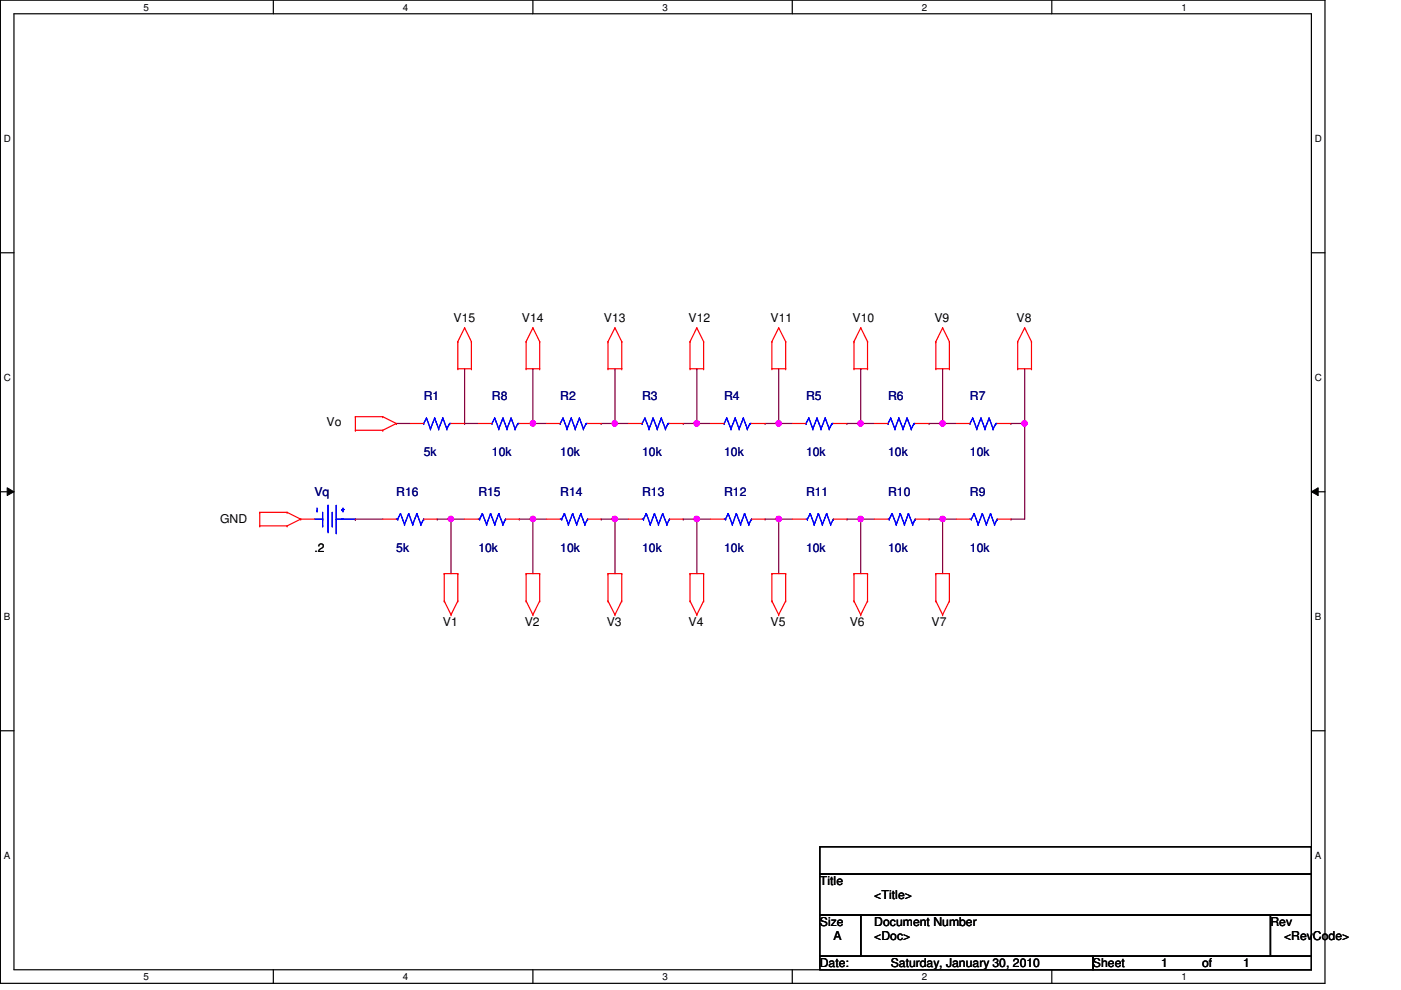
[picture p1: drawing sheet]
<svg xmlns="http://www.w3.org/2000/svg" width="297mm" height="210mm" viewBox="0 0 297 210" stroke-linecap="round" stroke-linejoin="round" font-family="sans-serif">
<path d="M.1 0h280.8v208.5h-280.8zM3 2.9h275v202.7h-275z" fill="none" stroke="#000" stroke-width=".25"/>
<g fill="#fff">
<path d="M30.4 .3h1.2v2.4h-1.2z"/>
<path d="M30.4 205.9h1.2v2.3h-1.2z"/>
</g>
<path d="M58 0v2.9M58 205.6v2.9" fill="none" stroke="#000" stroke-width=".25"/>
<g fill="#fff">
<path d="M85.4 .3h1.2v2.4h-1.2z"/>
<path d="M85.4 205.9h1.2v2.3h-1.2z"/>
</g>
<path d="M113 0v2.9M113 205.6v2.9" fill="none" stroke="#000" stroke-width=".25"/>
<g fill="#fff">
<path d="M140.5 .3h1.1v2.4h-1.1z"/>
<path d="M140.5 205.9h1.1v2.3h-1.1z"/>
</g>
<path d="M168 0v2.9M168 205.6v2.9" fill="none" stroke="#000" stroke-width=".25"/>
<g fill="#fff">
<path d="M195.4 .3h1.2v2.4h-1.2z"/>
<path d="M195.4 205.9h1.2v2.3h-1.2z"/>
</g>
<path d="M223 0v2.9M223 205.6v2.9" fill="none" stroke="#000" stroke-width=".25"/>
<g fill="#fff">
<path d="M250.5 .3h1.1v2.4h-1.1z"/>
<path d="M250.5 205.9h1.1v2.3h-1.1z"/>
<path d="M.8 28.2h1.5v2.4h-1.5z"/>
<path d="M278.8 28.2h1.4v2.4h-1.4z"/>
<path d="M.8 78.9h1.5v2.3h-1.5z"/>
<path d="M278.8 78.9h1.4v2.3h-1.4z"/>
</g>
<path d="M.1 53.6h2.9M278 53.6h2.9" fill="none" stroke="#000" stroke-width=".25"/>
<g fill="#fff">
<path d="M.8 129.6h1.4v2.3h-1.4z"/>
<path d="M278.8 129.6h1.3v2.3h-1.3z"/>
</g>
<path d="M.1 104.3h2.9M278 104.3h2.9" fill="none" stroke="#000" stroke-width=".25"/>
<path d="M1.5 103.4l1.5 .9-1.5 .8zM278 104.3l1.5-.9v1.7z" fill="#000"/>
<path d="M1.5 103.4l1.5 .9-1.5 .8zM278 104.3l1.5-.9v1.7z" fill="none" stroke="#000" stroke-width=".21"/>
<g fill="#fff">
<path d="M.8 180.3h1.4v2.3h-1.4z"/>
<path d="M278.8 180.3h1.3v2.3h-1.3z"/>
</g>
<path d="M.1 154.9h2.9M278 154.9h2.9" fill="none" stroke="#000" stroke-width=".25"/>
<path d="M113 89.8h.1M113 89.8h2.9M130.4 89.8h.1M130.4 89.8h2.9" fill="none" stroke="#800040" stroke-width=".25"/>
<circle cx="130.3" cy="89.8" r=".56" fill="#f0f"/>
<circle cx="130.3" cy="89.8" r=".56" fill="none" stroke="#f0f" stroke-width=".25"/>
<path d="M147.7 89.8h.1M147.7 89.8h2.9" fill="none" stroke="#800040" stroke-width=".25"/>
<circle cx="147.7" cy="89.8" r=".57" fill="#f0f"/>
<circle cx="147.7" cy="89.8" r=".57" fill="none" stroke="#f0f" stroke-width=".25"/>
<path d="M165.1 89.8h.1M165.1 89.8h2.9M182.5 89.8h.1M182.5 89.8h2.9" fill="none" stroke="#800040" stroke-width=".25"/>
<circle cx="182.4" cy="89.8" r=".56" fill="#f0f"/>
<circle cx="182.4" cy="89.8" r=".56" fill="none" stroke="#f0f" stroke-width=".25"/>
<path d="M199.9 89.8h.1M199.9 89.8h2.9" fill="none" stroke="#800040" stroke-width=".25"/>
<circle cx="199.8" cy="89.8" r=".56" fill="#f0f"/>
<circle cx="199.8" cy="89.8" r=".56" fill="none" stroke="#f0f" stroke-width=".25"/>
<path d="M113 78.2h.1M113 78.2v11.6" fill="none" stroke="#800040" stroke-width=".25"/>
<circle cx="113" cy="89.8" r=".56" fill="#f0f"/>
<circle cx="113" cy="89.8" r=".56" fill="none" stroke="#f0f" stroke-width=".25"/>
<path d="M130.4 78.2h.1M130.4 78.2v11.6M147.7 78.2h.1M147.7 78.2v11.6M165.1 78.2h.1M165.1 78.2v11.6" fill="none" stroke="#800040" stroke-width=".25"/>
<circle cx="165.1" cy="89.8" r=".56" fill="#f0f"/>
<circle cx="165.1" cy="89.8" r=".56" fill="none" stroke="#f0f" stroke-width=".25"/>
<g fill="none" stroke="#800040" stroke-width=".25">
<path d="M182.5 78.2h.1M182.5 78.2v11.6h-2.9M199.9 78.2h.1M199.9 78.2v11.6h-2.9M84 89.8h.1M84 89.8h2.9M127.5 89.8h.1M127.5 89.8h2.9M144.9 89.8h.1M144.9 89.8h2.8M162.2 89.8h.1M162.2 89.8h2.9"/>
<path d="M179.6 89.8h.1M197 89.8h.1M214.3 89.8h.1M214.3 89.8h3M147.7 110.1h.1M147.7 110.1h2.9M165.1 110.1h.1M165.1 110.1h2.9M182.5 110.1h.1M182.5 110.1h2.9"/>
</g>
<circle cx="147.7" cy="110" r=".56" fill="#f0f"/>
<circle cx="147.7" cy="110" r=".56" fill="none" stroke="#f0f" stroke-width=".25"/>
<path d="M130.4 110.1h.1M130.4 110.1h2.9" fill="none" stroke="#800040" stroke-width=".25"/>
<circle cx="130.3" cy="110" r=".56" fill="#f0f"/>
<circle cx="130.3" cy="110" r=".56" fill="none" stroke="#f0f" stroke-width=".25"/>
<path d="M113 110.1h.1M113 110.1h2.9" fill="none" stroke="#800040" stroke-width=".25"/>
<circle cx="113" cy="110" r=".56" fill="#f0f"/>
<circle cx="113" cy="110" r=".56" fill="none" stroke="#f0f" stroke-width=".25"/>
<path d="M95.6 110.1h.1M95.6 110.1h2.9" fill="none" stroke="#800040" stroke-width=".25"/>
<circle cx="95.6" cy="110" r=".56" fill="#f0f"/>
<circle cx="95.6" cy="110" r=".56" fill="none" stroke="#f0f" stroke-width=".25"/>
<path d="M182.5 110.1h.1M182.5 110.1v11.5" fill="none" stroke="#800040" stroke-width=".25"/>
<circle cx="182.4" cy="110" r=".56" fill="#f0f"/>
<circle cx="182.4" cy="110" r=".56" fill="none" stroke="#f0f" stroke-width=".25"/>
<path d="M165.1 110.1h.1M165.1 110.1v11.5" fill="none" stroke="#800040" stroke-width=".25"/>
<circle cx="165.1" cy="110" r=".56" fill="#f0f"/>
<circle cx="165.1" cy="110" r=".56" fill="none" stroke="#f0f" stroke-width=".25"/>
<path d="M95.6 110.1h.1M95.6 110.1v11.5M113 110.1h.1M113 110.1v11.5M130.4 110.1h.1M130.4 110.1v11.5M147.7 110.1h.1M147.7 110.1v11.5M179.6 110.1h.1M179.6 110.1h2.9M199.9 110.1h.1M199.9 110.1h2.9" fill="none" stroke="#800040" stroke-width=".25"/>
<circle cx="199.8" cy="110" r=".56" fill="#f0f"/>
<circle cx="199.8" cy="110" r=".56" fill="none" stroke="#f0f" stroke-width=".25"/>
<g fill="none" stroke="#800040" stroke-width=".25">
<path d="M98.5 78.2h.1M98.5 78.2v11.6M217.3 78.2h.1M217.3 78.2v31.9h-3M98.5 89.8h.1M98.5 89.8h2.9M217.3 89.8h.1M75.3 110.1h.1M75.3 110.1h5.8M92.7 110.1h.1M92.7 110.1h2.9M110.1 110.1h.1"/>
<path d="M110.1 110.1h2.9M127.5 110.1h.1M127.5 110.1h2.9M144.9 110.1h.1M144.9 110.1h2.8M162.2 110.1h.1M162.2 110.1h2.9M197 110.1h.1M197 110.1h2.9M199.9 110.1h.1M199.9 110.1v11.5M214.3 110.1h.1"/>
</g>
<circle cx="217.2" cy="89.8" r=".56" fill="#f0f"/>
<circle cx="217.2" cy="89.8" r=".56" fill="none" stroke="#f0f" stroke-width=".25"/>
<g fill="none" stroke="#f00" stroke-width=".25">
<path d="M97.1 72.4h.1M97.1 78.2h.1M97.1 78.2h2.8M97.1 72.4v5.8M98.5 69.5h.1M98.5 69.5l-1.4 2.9M98.5 69.5l1.4 2.9M99.9 72.4h.1M99.9 78.2h.1M99.9 72.4v5.8M111.5 72.4h.1M111.5 78.2h.1"/>
<path d="M111.5 72.4v5.8M111.5 78.2h2.9M113 69.5h.1M113 69.5l-1.5 2.9M113 69.5l1.4 2.9M114.4 72.4h.1M114.4 78.2h.1M114.4 72.4v5.8M128.9 72.4h.1M128.9 78.2h.1M128.9 78.2h2.9M128.9 72.4v5.8"/>
<path d="M130.4 69.5h.1M130.4 69.5l-1.5 2.9M130.4 69.5l1.4 2.9M131.8 72.4h.1M131.8 78.2h.1M131.8 72.4v5.8M146.3 72.4h.1M146.3 78.2h.1M146.3 78.2h2.9M146.3 72.4v5.8M147.7 69.5h.1M147.7 69.5l-1.4 2.9"/>
<path d="M147.7 69.5l1.5 2.9M149.2 72.4h.1M149.2 78.2h.1M149.2 72.4v5.8M163.7 72.4h.1M163.7 78.2h.1M163.7 78.2h2.9M163.7 72.4v5.8M165.1 69.5h.1M165.1 69.5l-1.4 2.9M165.1 69.5l1.5 2.9M166.6 72.4h.1"/>
<path d="M166.6 78.2h.1M166.6 72.4v5.8M181.1 72.4h.1M181.1 78.2h.1M181.1 78.2h2.8M181.1 72.4v5.8M182.5 69.5h.1M182.5 69.5l-1.4 2.9M182.5 69.5l1.4 2.9M183.9 72.4h.1M183.9 78.2h.1M183.9 72.4v5.8"/>
<path d="M198.4 72.4h.1M198.4 78.2h.1M198.4 78.2h2.9M198.4 72.4v5.8M199.9 69.5h.1M199.9 69.5l-1.5 2.9M199.9 69.5l1.4 2.9M201.3 72.4h.1M201.3 78.2h.1M201.3 72.4v5.8M215.8 72.4h.1M215.8 78.2h.1"/>
<path d="M215.8 78.2h2.9M215.8 72.4v5.8M217.3 69.5h.1M217.3 69.5l-1.5 2.9M217.3 69.5l1.4 2.9M218.7 72.4h.1M218.7 78.2h.1M218.7 72.4v5.8M75.3 91.2h.1M75.3 88.3h.1M75.3 88.3h5.8M75.3 91.2h5.8"/>
<path d="M75.3 88.3v2.9M81.1 88.3h.1M81.1 91.2h.1M81.1 88.3l2.9 1.5M84 89.8h.1M84 89.8l-2.9 1.4M86.9 89.8h2.9M95.6 89.8h2.9M101.4 89.8h2.9M110.1 89.8h2.9M115.9 89.8h2.9M124.6 89.8h2.9"/>
<path d="M133.3 89.8h2.8M141.9 89.8h3M150.6 89.8h2.9M159.3 89.8h2.9M168 89.8h2.9M176.7 89.8h2.9M185.4 89.8h2.9M194.1 89.8h2.9M202.8 89.8h2.9M211.5 89.8h2.8M55.1 111.5h.1M55.1 108.6h.1"/>
<path d="M55.1 108.6h5.8M55.1 111.5h5.8M55.1 108.6v2.9M60.9 108.6h.1M60.9 111.5h.1M60.9 108.6l2.9 1.5M63.8 110.1h.1M63.8 110.1l-2.9 1.4M63.8 110.1h2.9M75.3 110.1h.1M81.1 110.1h2.9M89.8 110.1h2.9"/>
<path d="M98.5 110.1h2.9M107.2 110.1h2.9M115.9 110.1h2.9M124.6 110.1h2.9M133.3 110.1h2.8M141.9 110.1h3M150.6 110.1h2.9M159.3 110.1h2.9M168 110.1h2.9M176.7 110.1h2.9M185.4 110.1h2.9M194.1 110.1h2.9"/>
<path d="M202.8 110.1h2.9M211.5 110.1h2.8M94.2 127.4h.1M94.2 121.6h.1M94.2 121.6h2.9M94.2 127.4l1.4 2.9M94.2 121.6v5.8M95.6 130.3h.1M97.1 127.4h.1M97.1 121.6h.1M97.1 121.6v5.8M97.1 127.4l-1.5 2.9"/>
<path d="M111.5 127.4h.1M111.5 121.6h.1M111.5 121.6v5.8M111.5 121.6h2.9M111.5 127.4l1.5 2.9M113 130.3h.1M114.4 127.4h.1M114.4 121.6h.1M114.4 121.6v5.8M114.4 127.4l-1.4 2.9M128.9 127.4h.1M128.9 121.6h.1"/>
<path d="M128.9 121.6v5.8M128.9 121.6h2.9M128.9 127.4l1.5 2.9M130.4 130.3h.1M131.8 127.4h.1M131.8 121.6h.1M131.8 121.6v5.8M131.8 127.4l-1.4 2.9M146.3 127.4h.1M146.3 121.6h.1M146.3 121.6v5.8M146.3 121.6h2.9"/>
<path d="M146.3 127.4l1.4 2.9M147.7 130.3h.1M149.2 127.4h.1M149.2 121.6h.1M149.2 121.6v5.8M149.2 127.4l-1.5 2.9M163.7 127.4h.1M163.7 121.6h.1M163.7 121.6v5.8M163.7 121.6h2.9M163.7 127.4l1.4 2.9M165.1 130.3h.1"/>
<path d="M166.6 127.4h.1M166.6 121.6h.1M166.6 121.6v5.8M166.6 127.4l-1.5 2.9M181.1 127.4h.1M181.1 121.6h.1M181.1 121.6v5.8M181.1 121.6h2.8M181.1 127.4l1.4 2.9M182.5 130.3h.1M183.9 127.4h.1M183.9 121.6h.1"/>
<path d="M183.9 121.6v5.8M183.9 127.4l-1.4 2.9M198.4 127.4h.1M198.4 121.6h.1M198.4 121.6v5.8M198.4 127.4l1.5 2.9M198.4 121.6h2.9M199.9 130.3h.1M201.3 127.4h.1M201.3 121.6h.1M201.3 121.6v5.8M201.3 127.4l-1.4 2.9"/>
</g>
<path d="M173.8 179.5h104.2v5.8h-104.2zM173.8 185.3h104.2v8.7h-104.2zM173.8 194h8.7v8.7h-8.7zM182.5 194h86.9v8.7h-86.9zM269.4 194h8.6v8.7h-8.6zM173.8 202.7h57.9v2.9h-57.9zM231.7 202.7h46.3v2.9h-46.3z" fill="none" stroke="#000" stroke-width=".25"/>
<g fill="none" stroke="#00f" stroke-width=".25">
<path d="M89.8 89.8h.1M90.4 88.6h.1M90.4 88.6l.9 2.3M90.4 88.6l-.6 1.2M91.3 90.9h.1M92.2 88.6h.1M92.2 88.6l.8 2.3M92.2 88.6l-.9 2.3M93 90.9h.1M93.9 88.6h.1M93.9 88.6l.8 2.3M93.9 88.6l-.9 2.3"/>
<path d="M94.7 90.9h.1M95.3 89.8h.1M95.3 89.8h.3M95.3 89.8l-.6 1.1M104.3 89.8h.1M104.9 88.6h.1M104.9 88.6l.8 2.3M104.9 88.6l-.6 1.2M105.7 90.9h.1M106.6 88.6h.1M106.6 88.6l.9 2.3M106.6 88.6l-.9 2.3"/>
<path d="M107.5 90.9h.1M108.4 88.6h.1M108.4 88.6l.8 2.3M108.4 88.6l-.9 2.3M109.2 90.9h.1M109.8 89.8h.1M109.8 89.8l-.6 1.1M109.8 89.8h.3M118.8 89.8h.1M119.4 88.6h.1M119.4 88.6l.8 2.3M119.4 88.6l-.6 1.2"/>
<path d="M120.2 90.9h.1M121.1 88.6h.1M121.1 88.6l.9 2.3M121.1 88.6l-.9 2.3M122 90.9h.1M122.8 88.6h.1M122.8 88.6l.9 2.3M122.8 88.6l-.8 2.3M123.7 90.9h.1M124.3 89.8h.1M124.3 89.8h.3M124.3 89.8l-.6 1.1"/>
<path d="M136.1 89.8h.1M136.7 88.6h.1M136.7 88.6l.9 2.3M136.7 88.6l-.6 1.2M137.6 90.9h.1M138.5 88.6h.1M138.5 88.6l.9 2.3M138.5 88.6l-.9 2.3M139.4 90.9h.1M140.2 88.6h.1M140.2 88.6l.9 2.3M140.2 88.6l-.8 2.3"/>
<path d="M141.1 90.9h.1M141.6 89.8h.1M141.6 89.8h.3M141.6 89.8l-.5 1.1M153.5 89.8h.1M154.1 88.6h.1M154.1 88.6l.9 2.3M154.1 88.6l-.6 1.2M155 90.9h.1M155.9 88.6h.1M155.9 88.6l.8 2.3M155.9 88.6l-.9 2.3"/>
<path d="M156.7 90.9h.1M157.6 88.6h.1M157.6 88.6l.8 2.3M157.6 88.6l-.9 2.3M158.4 90.9h.1M159 89.8h.1M159 89.8h.3M159 89.8l-.6 1.1M170.9 89.8h.1M171.5 88.6h.1M171.5 88.6l.8 2.3M171.5 88.6l-.6 1.2"/>
<path d="M172.3 90.9h.1M173.2 88.6h.1M173.2 88.6l.9 2.3M173.2 88.6l-.9 2.3M174.1 90.9h.1M175 88.6h.1M175 88.6l.8 2.3M175 88.6l-.9 2.3M175.8 90.9h.1M176.4 89.8h.1M176.4 89.8h.3M176.4 89.8l-.6 1.1"/>
<path d="M188.3 89.8h.1M188.8 88.6h.1M188.8 88.6l.9 2.3M188.8 88.6l-.5 1.2M189.7 90.9h.1M190.6 88.6h.1M190.6 88.6l.9 2.3M190.6 88.6l-.9 2.3M191.5 90.9h.1M192.3 88.6h.1M192.3 88.6l.9 2.3M192.3 88.6l-.8 2.3"/>
<path d="M193.2 90.9h.1M193.8 89.8h.1M193.8 89.8h.3M193.8 89.8l-.6 1.1M205.7 89.8h.1M206.2 88.6h.1M206.2 88.6l.9 2.3M206.2 88.6l-.5 1.2M207.1 90.9h.1M208 88.6h.1M208 88.6l.8 2.3M208 88.6l-.9 2.3"/>
<path d="M208.8 90.9h.1M209.7 88.6h.1M209.7 88.6l.9 2.3M209.7 88.6l-.9 2.3M210.6 90.9h.1M211.2 89.8h.1M211.2 89.8h.3M211.2 89.8l-.6 1.1M66.7 110.1h1.7M67.2 108.3h.1M67.2 107.7v.6M68.4 111.5h.1"/>
<path d="M68.4 110.1h.1M68.4 108.6v2.9M69.5 107.1h.1M69.5 107.1v5.8M70.4 111.5h.1M70.4 108.6v2.9M71.3 110.1h.1M71.3 112.9h.1M71.3 110.1h4M71.3 107.1v5.8M72.5 108h.1M72.5 108h.5"/>
<path d="M72.7 108.3h.1M72.7 107.7v.6M75.3 110.1h.1M84 110.1h.3M84.3 110.1h.1M84.9 108.9h.1M84.9 108.9l-.6 1.2M84.9 108.9l.9 2.3M85.8 111.2h.1M86.7 108.9h.1M86.7 108.9l-.9 2.3M86.7 108.9l.8 2.3"/>
<path d="M87.5 111.2h.1M88.4 108.9h.1M88.4 108.9l-.9 2.3M88.4 108.9l.8 2.3M89.2 111.2h.1M89.8 110.1h.1M89.8 110.1l-.6 1.1M101.4 110.1h.3M101.7 110.1h.1M102.3 108.9h.1M102.3 108.9l-.6 1.2M102.3 108.9l.9 2.3"/>
<path d="M103.2 111.2h.1M104 108.9h.1M104 108.9l-.8 2.3M104 108.9l.9 2.3M104.9 111.2h.1M105.7 108.9h.1M105.7 108.9l-.8 2.3M105.7 108.9l.9 2.3M106.6 111.2h.1M107.2 110.1h.1M107.2 110.1l-.6 1.1M118.8 110.1h.3"/>
<path d="M119.1 110.1h.1M119.7 108.9h.1M119.7 108.9l-.6 1.2M119.7 108.9l.8 2.3M120.5 111.2h.1M121.4 108.9h.1M121.4 108.9l-.9 2.3M121.4 108.9l.9 2.3M122.3 111.2h.1M123.1 108.9h.1M123.1 108.9l-.8 2.3M123.1 108.9l.9 2.3"/>
<path d="M124 111.2h.1M124.6 110.1h.1M124.6 110.1l-.6 1.1M136.1 110.1h.3M136.4 110.1h.1M137 108.9h.1M137 108.9l-.6 1.2M137 108.9l.9 2.3M137.9 111.2h.1M138.8 108.9h.1M138.8 108.9l-.9 2.3M138.8 108.9l.8 2.3"/>
<path d="M139.6 111.2h.1M140.5 108.9h.1M140.5 108.9l-.9 2.3M140.5 108.9l.9 2.3M141.4 111.2h.1M141.9 110.1h.1M141.9 110.1l-.5 1.1M153.5 110.1h.3M153.8 110.1h.1M154.4 108.9h.1M154.4 108.9l-.6 1.2M154.4 108.9l.9 2.3"/>
<path d="M155.3 111.2h.1M156.1 108.9h.1M156.1 108.9l-.8 2.3M156.1 108.9l.9 2.3M157 111.2h.1M157.9 108.9h.1M157.9 108.9l-.9 2.3M157.9 108.9l.8 2.3M158.7 111.2h.1M159.3 110.1h.1M159.3 110.1l-.6 1.1M170.9 110.1h.3"/>
<path d="M171.2 110.1h.1M171.8 108.9h.1M171.8 108.9l-.6 1.2M171.8 108.9l.8 2.3M172.6 111.2h.1M173.5 108.9h.1M173.5 108.9l-.9 2.3M173.5 108.9l.9 2.3M174.4 111.2h.1M175.3 108.9h.1M175.3 108.9l-.9 2.3M175.3 108.9l.8 2.3"/>
<path d="M176.1 111.2h.1M176.7 110.1h.1M176.7 110.1l-.6 1.1M188.3 110.1h.2M188.5 110.1h.1M189.1 108.9h.1M189.1 108.9l-.6 1.2M189.1 108.9l.9 2.3M190 111.2h.1M190.9 108.9h.1M190.9 108.9l-.9 2.3M190.9 108.9l.9 2.3"/>
<path d="M191.8 111.2h.1M192.6 108.9h.1M192.6 108.9l-.8 2.3M192.6 108.9l.9 2.3M193.5 111.2h.1M194.1 110.1h.1M194.1 110.1l-.6 1.1M205.7 110.1h.2M205.9 110.1h.1M206.5 108.9h.1M206.5 108.9l-.6 1.2M206.5 108.9l.9 2.3"/>
<path d="M207.4 111.2h.1M208.3 108.9h.1M208.3 108.9l-.9 2.3M208.3 108.9l.8 2.3M209.1 111.2h.1M210 108.9h.1M210 108.9l-.9 2.3M210 108.9l.9 2.3M210.9 111.2h.1M211.5 110.1h.1M211.5 110.1l-.6 1.1"/>
</g>
<circle cx="130.3" cy="89.8" r=".56" fill="#f0f"/>
<circle cx="130.3" cy="89.8" r=".56" fill="none" stroke="#f0f" stroke-width=".25"/>
<circle cx="147.7" cy="89.8" r=".57" fill="#f0f"/>
<circle cx="147.7" cy="89.8" r=".57" fill="none" stroke="#f0f" stroke-width=".25"/>
<circle cx="182.4" cy="89.8" r=".56" fill="#f0f"/>
<circle cx="182.4" cy="89.8" r=".56" fill="none" stroke="#f0f" stroke-width=".25"/>
<circle cx="199.8" cy="89.8" r=".56" fill="#f0f"/>
<circle cx="199.8" cy="89.8" r=".56" fill="none" stroke="#f0f" stroke-width=".25"/>
<circle cx="113" cy="89.8" r=".56" fill="#f0f"/>
<circle cx="113" cy="89.8" r=".56" fill="none" stroke="#f0f" stroke-width=".25"/>
<circle cx="165.1" cy="89.8" r=".56" fill="#f0f"/>
<circle cx="165.1" cy="89.8" r=".56" fill="none" stroke="#f0f" stroke-width=".25"/>
<circle cx="147.7" cy="110" r=".56" fill="#f0f"/>
<circle cx="147.7" cy="110" r=".56" fill="none" stroke="#f0f" stroke-width=".25"/>
<circle cx="130.3" cy="110" r=".56" fill="#f0f"/>
<circle cx="130.3" cy="110" r=".56" fill="none" stroke="#f0f" stroke-width=".25"/>
<circle cx="113" cy="110" r=".56" fill="#f0f"/>
<circle cx="113" cy="110" r=".56" fill="none" stroke="#f0f" stroke-width=".25"/>
<circle cx="95.6" cy="110" r=".56" fill="#f0f"/>
<circle cx="95.6" cy="110" r=".56" fill="none" stroke="#f0f" stroke-width=".25"/>
<circle cx="182.4" cy="110" r=".56" fill="#f0f"/>
<circle cx="182.4" cy="110" r=".56" fill="none" stroke="#f0f" stroke-width=".25"/>
<circle cx="165.1" cy="110" r=".56" fill="#f0f"/>
<circle cx="165.1" cy="110" r=".56" fill="none" stroke="#f0f" stroke-width=".25"/>
<circle cx="199.8" cy="110" r=".56" fill="#f0f"/>
<circle cx="199.8" cy="110" r=".56" fill="none" stroke="#f0f" stroke-width=".25"/>
<circle cx="217.2" cy="89.8" r=".56" fill="#f0f"/>
<circle cx="217.2" cy="89.8" r=".56" fill="none" stroke="#f0f" stroke-width=".25"/>
<g font-size="2.6">
<text x="96.2" y="68.4">V15</text>
<text x="110.7" y="68.4">V14</text>
<text x="128.1" y="68.4">V13</text>
<text x="146" y="68.4">V12</text>
<text x="163.4" y="68.4">V11</text>
<text x="180.8" y="68.4">V10</text>
<text x="198.1" y="68.4">V9</text>
<text x="215.5" y="68.4">V8</text>
<text x="69.3" y="90.4">Vo</text>
<text x="46.7" y="111">GND</text>
<text x="66.7" y="117">.2</text>
<text x="93.9" y="132.7">V1</text>
<text x="111.2" y="132.7">V2</text>
<text x="128.6" y="132.7">V3</text>
<text x="146" y="132.7">V4</text>
<text x="163.4" y="132.7">V5</text>
<text x="180.2" y="132.7">V6</text>
<text x="197.5" y="132.7">V7</text>
<text x="173.8" y="187.7">Title</text>
<text x="185.4" y="190.6">&lt;Title&gt;</text>
<text x="173.8" y="196.3">Size</text>
<text x="185.4" y="196.3">Document Number</text>
<text x="269.4" y="196.3">Rev</text>
<text x="176.7" y="199.3">A</text>
<text x="185.4" y="199.3">&lt;Doc&gt;</text>
<text x="272.2" y="199.3">&lt;RevCode&gt;</text>
<text x="173.8" y="205.1">Date:</text>
<text x="188.8" y="205.1">Saturday, January 30, 2010</text>
<text x="231.7" y="205.1">Sheet</text>
<text x="246.2" y="205.1">1</text>
<text x="254.9" y="205.1">of</text>
<text x="263.6" y="205.1">1</text>
</g>
<g font-size="2.6" fill="#000080">
<text x="89.8" y="84.9">R1</text>
<text x="104.3" y="84.9">R8</text>
<text x="118.8" y="84.9">R2</text>
<text x="136.1" y="84.9">R3</text>
<text x="153.5" y="84.9">R4</text>
<text x="170.9" y="84.9">R5</text>
<text x="188.3" y="84.9">R6</text>
<text x="205.7" y="84.9">R7</text>
<text x="89.8" y="96.7">5k</text>
<text x="104.3" y="96.7">10k</text>
<text x="118.8" y="96.7">10k</text>
<text x="136.1" y="96.7">10k</text>
<text x="153.5" y="96.7">10k</text>
<text x="170.9" y="96.7">10k</text>
<text x="188.3" y="96.7">10k</text>
<text x="205.7" y="96.7">10k</text>
<text x="66.7" y="105.2">Vq</text>
<text x="84" y="105.2">R16</text>
<text x="101.4" y="105.2">R15</text>
<text x="118.8" y="105.2">R14</text>
<text x="136.1" y="105.2">R13</text>
<text x="153.5" y="105.2">R12</text>
<text x="170.9" y="105.2">R11</text>
<text x="188.3" y="105.2">R10</text>
<text x="205.7" y="105.2">R9</text>
<text x="84" y="117">5k</text>
<text x="101.4" y="117">10k</text>
<text x="118.8" y="117">10k</text>
<text x="136.1" y="117">10k</text>
<text x="153.5" y="117">10k</text>
<text x="170.9" y="117">10k</text>
<text x="188.3" y="117">10k</text>
<text x="205.7" y="117">10k</text>
</g>
<g font-size="2.1">
<text x="30.4" y="2.2">5</text>
<text x="85.4" y="2.2">4</text>
<text x="140.5" y="2.2">3</text>
<text x="195.4" y="2.2">2</text>
<text x="250.5" y="2.2">1</text>
<text x=".8" y="30.1">D</text>
<text x="278.8" y="30.1">D</text>
<text x=".8" y="80.8">C</text>
<text x="278.8" y="80.8">C</text>
<text x=".8" y="131.5">B</text>
<text x="278.8" y="131.5">B</text>
<text x=".8" y="182.2">A</text>
<text x="278.8" y="182.2">A</text>
<text x="30.4" y="207.8">5</text>
<text x="85.4" y="207.8">4</text>
<text x="140.5" y="207.8">3</text>
<text x="195.4" y="207.8">2</text>
<text x="250.5" y="207.8">1</text>
</g>
</svg>
